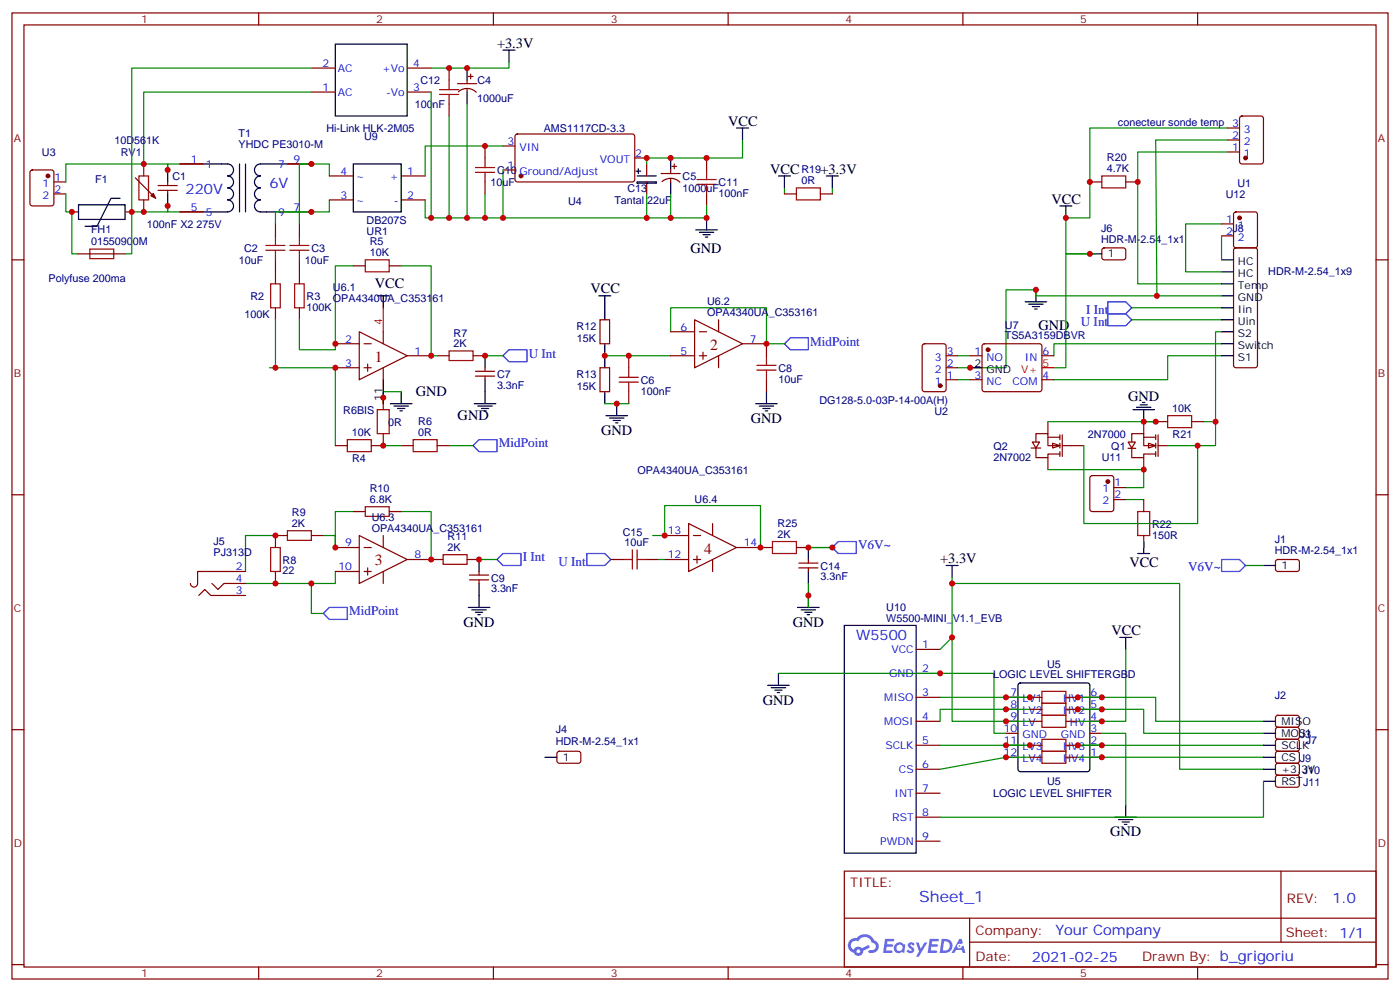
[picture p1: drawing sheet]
<svg xmlns="http://www.w3.org/2000/svg" width="412mm" height="292mm" viewBox="0 0 412 292" stroke-linecap="round" stroke-linejoin="round" font-family="sans-serif">
<g fill="none" stroke="#870000" stroke-width=".35">
<path d="M3.5 3.8h405.4v284.3h-405.4zM7.1 7.3h398.2v277.3h-398.2zM76.2 3.8v3.5M145.3 3.8v3.5M214.5 3.8v3.5M283.6 3.8v3.5M352.8 3.8v3.5M3.5 76.5h3.6M405.3 76.5h3.6M3.5 145.6h3.6M405.3 145.6h3.6M3.5 214.8h3.6"/>
<path d="M405.3 214.8h3.6M248.7 256.4h156.6v28.2h-156.6zM377.3 256.4v20.9M248.7 270.2h156.5M285.6 277.3h119.6M285.6 270.2v14.2M3.5 283.9h3.6M76.2 284.6v3.5M145.3 284.6v3.5M214.5 284.6v3.5M283.6 284.6v3.5M352.8 284.6v3.5"/>
<path d="M405.3 283.9h3.6"/>
</g>
<g fill="#5487ff">
<path d="M267.7 277.6a1.22 1.22 0 0 1 1.7 .2l-.4 .6a.47 .47 0 0 0-.3-.4 .47 .47 0 0 0-.5 .2l.1 .2a1.14 1.14 0 0 1 .8 1.8 1.14 1.14 0 0 1-1.9 0l-.2-.2 .5-.6 .7 .5a.29 .29 0 0 0 .3-.3 .29 .29 0 0 0-.2-.3 1.04 1.04 0 0 1-.6-1.7z"/>
<path d="M260.7 276.3h2.4l.3 .2-.2 .5-1.8 .1-.1 .8h1.5l.3 .4-.3 .4h-1.6l-.2 1.1h1.7l.2 .3-.2 .3-2.6 .1z"/>
<path d="M273.8 276.3h2.4l.3 .2-.1 .5-1.8 .1-.2 .8h1.6l.3 .4-.4 .4h-1.6l-.1 1.1h1.7l.2 .3-.2 .3-2.6 .1z"/>
<path d="M282.6 276.3h.7l.3 1.3-.6 .3a.69 .69 0 0 0-1 .3 .69 .69 0 0 0 .4 .9 .69 .69 0 0 0 .9-.6l.5-.2 .6 2.2h-.8l-.2-.9h-1.8l-.5 .9h-.8z"/>
<path d="M269.8 277.4h.8l.6 1.8 1.1-1.8h.9l-2.6 4.2h-.8l.9-1.5z"/>
<path d="M277.4 276.3l-.6 4.2h1.3a2.11 2.11 0 0 0 2.5-2.1 2.11 2.11 0 0 0-2.5-2.1zM278.1 277.1a1.39 1.39 0 0 1 1.7 1.4 1.39 1.39 0 0 1-1.8 1.3h-.3z"/>
<path d="M263.7 277.9a1.54 1.54 0 0 0-.1 2.2 1.54 1.54 0 0 0 2.2 .1l.6 .3 .3-2.3-.2-.3h-.4a1.49 1.49 0 0 0-2.4 0zM264 278.9a.94 .94 0 0 1 1.8 0 .94 .94 0 0 1-1.8 0z"/>
<path d="M250.4 276.7a2.18 2.18 0 0 0 1.1 3.7 1.44 1.44 0 0 0 1.6 .9 1.44 1.44 0 0 0 1.2-1.4l2-1.1-.5-.7-1.9 1a1.47 1.47 0 0 0-2.4 .4 1.39 1.39 0 0 1-.7-1.9 1.39 1.39 0 0 1 2-.5 2.12 2.12 0 0 1 2.2-1.3 2.12 2.12 0 0 1 1.9 1.7 1.14 1.14 0 0 1 1.1 1.4 1.14 1.14 0 0 1-1.7 .7 .43 .43 0 0 0-.5 .4 .43 .43 0 0 0 .4 .5 1.98 1.98 0 0 0 2.5-1.2 1.98 1.98 0 0 0-1.2-2.6 3.1 3.1 0 0 0-5.3-.6l-.9 .1zM252.3 280a.55 .55 0 0 1 1.1 0 .55 .55 0 0 1-1.1 0z"/>
<circle cx="282.6" cy="278.4" r=".26"/>
</g>
<g fill="none" stroke="#870000" stroke-width=".35">
<path d="M91.7 27.1h7.1M91.7 20h7.1M119.9 27.1h7.1M119.9 20h7.1M151.9 39.6l.5-.2 34.1 .1 .5 .6-.1 13-.6 .5-34.2-.1-.4-.7v-12.7zM361.6 37.7h3.5M365.4 34.4l.4-.3h5.7l.6 .5 .1 13-.5 .6-5.9 .1-.6-.5-.1-12.9zM9.1 50.2l.4-.2h5.7l.6 .5 .1 9.4-.5 .7h-5.9l-.6-.5-.1-9.4zM15.9 53.6h3.5M15.9 57.1h3.5M52.9 48.3h7.1M84.7 48.3h7"/>
<path d="M97 51.8h7.1M97 58.8h7.1M118.2 51.8h7M118.2 58.8h7M148.2 50h3.5M148.2 43h3.5M187 46.5h3.5M190.5 48.3v3.5M190.5 53.6v3.5M208.1 46.5v3.5M208.1 57.1v3.5M361.6 44.7h3.5"/>
<path d="M361.6 41.2h3.5M21.2 62.4h1.7M37 62.4h1.8M52.9 62.4h7.1M81.1 65.9v3.5M81.1 76.5v7M84.7 62.4h7M88.2 65.9v3.5M88.2 76.5v7M104.1 78.2h3.5M114.7 78.2h3.5M324.8 73.2l.5-.2h5.9l.4 .7-.1 2.4-.6 .4-5.9-.1-.4-.6v-2.1z"/>
<path d="M363.6 73.2l.5-.2h5.6l.5 .2 .2 .5v33.8l-.2 .5-.5 .2h-5.6l-.5-.2-.2-.5v-33.8zM81.1 90.6v3.5M88.2 90.6v3.5M176.7 94.1h2.9v7.1h-2.9zM128.8 104.7h3.5M139.3 104.7h3.6M140.1 110.7h5.6M140.1 109.3h5.6M142.9 108.2v1.1M142.9 110.7v1.1M176.7 108.2h2.9v7.1h-2.9zM185.2 104.7v3.5"/>
<path d="M185.2 115.3v3.5M225.8 101.2v3.5M225.8 111.8v3.5M285.8 104.7h3.5M285.8 111.8h3.5M289.5 101.4l.5-.2h16.2l.5 .2 .2 .5v12.7l-.2 .5-.5 .2h-16.2l-.5-.2-.2-.5v-12.7zM306.9 104.7h3.5M306.9 111.8h3.5M98.8 131.2h3.5M109.4 131.2h3.5M84.7 157.6h-3.6v3.5M91.7 157.6h3.5"/>
<path d="M104.1 150.6h3.5M114.7 150.6h3.5M58.6 175.3l1.7-1.8 1.8 1.8h10.2M62.4 171.7l1.8 1.8 1.8-1.8h6.3M72.3 168.2h-14.1v3.5a1.06 1.06 0 0 1-1.1 1.1 1.06 1.06 0 0 1-1-1.1M81.1 168.2v3.5M127 164.7h3.5M137.6 164.7h3.5M138.3 170.7h5.6M138.3 169.3h5.6M141.1 168.2v1.1M141.1 170.7v1"/>
<path d="M269.9 191.1h7M269.9 198.2h7M269.9 205.2h7M269.9 212.3h7M269.9 219.4h7M375.9 214.3l.5-.2h5.9l.5 .7-.1 2.4-.6 .4-6-.1-.4-.6v-2.1zM269.9 226.4h7M269.9 233.5h7M269.9 240.5h7M269.9 247.6h7"/>
</g>
<g fill="#870000" stroke="#870000" stroke-width=".35">
<circle cx="14.1" cy="51.8" r=".53"/>
<circle cx="153.5" cy="51.8" r=".53"/>
<circle cx="366.9" cy="46.5" r=".53"/>
<circle cx="291" cy="102.9" r=".53"/>
</g>
<g fill="none" stroke="#000" stroke-width=".35">
<path d="M98.8 13h21.1v21.1h-21.1zM148.2 14.7h3.5M149.9 14.7v3.6M217 37.7h3.5M218.7 37.7v3.5M35.4 58.4h-2.7l-4.1 8.2h-3.6M52.9 48.3h14.1a1.76 1.76 0 0 1 1.8 1.7 1.76 1.76 0 0 1-1.8 1.8 1.76 1.76 0 0 1 1.8 1.8 1.76 1.76 0 0 1-1.8 1.7 1.76 1.76 0 0 1 1.8 1.8 1.76 1.76 0 0 1-1.8 1.7 1.76 1.76 0 0 1 1.8 1.8 1.76 1.76 0 0 1-1.8 1.8h-14.1M70.6 48.3v14.1M72.3 48.3v14.1M90.8 48.3h-14.1a1.76 1.76 0 0 0-1.7 1.7 1.76 1.76 0 0 0 1.7 1.8 1.76 1.76 0 0 0-1.7 1.8 1.76 1.76 0 0 0 1.7 1.7 1.76 1.76 0 0 0-1.7 1.8 1.76 1.76 0 0 0 1.7 1.7 1.76 1.76 0 0 0-1.7 1.8 1.76 1.76 0 0 0 1.7 1.8h14.1M104.1 48.3h14.1v14.1h-14.1zM187.3 50.4h1.4"/>
<path d="M187.7 51.8h5.6M187.7 53.6h5.6v.3h-5.6zM188 49.7v1.4M23.1 60.3h13.7v4.3h-13.7zM205 67.7h6.3M206 68.4h4.3M207.1 69.1h2.1M207.8 69.8h.7M208.1 64.1v3.6M312.2 60.6h3.5M314 60.6v3.5M321 74.7h3.6"/>
<path d="M359.8 76.5h3.6M111.1 87.1h3.6M112.9 87.1v3.5M176.4 87.1h3.5M178.2 87.1v7M302 88.8h6.3M303 89.5h4.3M304.1 90.2h2.1M304.8 90.9h.7M305.2 85.3v3.5M359.8 87.1h3.6M359.8 80h3.6"/>
<path d="M359.8 83.5h3.6M359.8 90.6h3.6M359.8 94.1h3.6M359.8 97.6h3.6M115 118.8h6.4M116.1 119.5h4.2M118.2 115.3v3.5M139.7 118.8h6.3M140.8 119.5h4.2M142.9 104.7v3.5M142.9 111.8v7M178.2 101.2v7"/>
<path d="M178.2 115.3v3.5M181.7 118.8v3.5M222.6 118.8h6.4M223.7 119.5h4.2M225.8 115.3v3.5M285.8 108.2h3.5M359.8 101.2h3.6M359.8 104.7h3.6M117.1 120.2h2.1M117.8 120.9h.7M141.8 120.2h2.1M142.5 120.9h.7"/>
<path d="M178.5 122.3h6.4M179.6 123h4.2M180.6 123.8h2.1M181.3 124.5h.7M224.7 120.2h2.1M225.4 120.9h.7M137.9 178.8h6.4M139 179.5h4.2M141.1 164.7v3.5M141.1 171.7v7.1M278.7 166.4h3.5M280.5 166.4v3.6"/>
<path d="M140.1 180.2h2.1M140.8 180.9h.7M229.3 198.2v3.5M248.7 184.1h21.2v67h-21.2zM226.1 201.7h6.4M227.2 202.4h4.2M228.2 203.1h2.2M229 203.8h.7M372.2 215.8h3.5"/>
</g>
<g fill="none" stroke="#a10000" stroke-width=".35">
<path d="M205.3 54.3h5.7M205.3 52.8h5.7M208.1 50v2.8M208.1 54.3v2.8M78.3 73.7h5.7M78.3 72.2h5.7M81.1 69.4v2.8M81.1 73.7v2.8M85.4 73.7h5.6M85.4 72.2h5.6M88.2 69.4v2.8M88.2 73.7v2.8"/>
<path d="M107.6 76.5h7.1v3.5h-7.1zM79.7 83.5h2.8v7.1h-2.8zM86.8 83.5h2.8v7.1h-2.8zM132.3 103.3h7v2.8h-7zM182.4 112.5h5.6M182.4 111.1h5.6M185.2 108.2v2.9M185.2 112.5v2.8M223 108.9h5.6M223 107.5h5.6M225.8 104.7v2.8M225.8 108.9v2.9"/>
<path d="M102.3 129.4h7.1v3.5h-7.1zM84.7 156.2h7v2.8h-7zM107.6 149.2h7.1v2.8h-7.1zM79.7 161.1h2.8v7.1h-2.8zM130.5 163.3h7.1v2.8h-7.1z"/>
</g>
<g fill="none" stroke="#008700" stroke-width=".35">
<path d="M149.9 18.3v1.7h-22.9M91.7 27.1h-49.4v21.2h-22.9v5.3M361.6 37.7h-40.6v26.4h-7v10.6h7M19.4 57.1v5.3h1.8v12.3h1.7M97 51.8v-3.5h-8.8v17.6M97 58.8v3.6h-15.9v3.5M125.2 58.8v5.3h82.9v-3.5M142.9 57.1v7M148.2 43h-23v8.8M148.2 50v14.1M190.5 57.1v7M197.6 57.1v7"/>
<path d="M218.7 41.2v5.3h-28.2v1.8M361.6 41.2h-21.2l.4 45.9M361.6 44.7h-26.5v38.8h24.7M104.1 78.2h-5.3v24.7h-10.6v-8.8M118.2 78.2h8.8v26.5h1.8M322.8 74.7h-8.8v33.5h-3.6M359.8 65.9h-10.6v14.1h10.6M359.8 69.4v7.1M81.1 94.1v14.1h17.7v23M197.6 97.6v-7h28.2v10.6h5.3M305.2 85.3h-8.9v22.9h-14.1M333.4 94.1h26.4"/>
<path d="M333.4 90.6h26.4M118.2 115.3h-5.3v3.5M142.9 104.7h5.3M178.2 104.7h19.4M178.2 118.8h7M282.2 104.7h3.6M282.2 111.8h3.6M359.8 101.2h-49.4v3.5M359.8 104.7h-15.8v7.1h-33.6M81.1 157.6h-8.8v10.6M104.1 150.6h-5.3v10.5v-3.5h-3.6M118.2 150.6h8.8v14.1"/>
<path d="M91.7 171.7v8.9h3.5M98.8 168.2v3.5h-26.5M141.1 164.7h5.3M229.3 198.2h63.5v17.6h3.5"/>
</g>
<path d="M326.3 88.8h5.3l1.8 1.8-1.8 1.8h-5.3zM326.3 92.4h5.3l1.8 1.7-1.8 1.8h-5.3zM148.2 104.7l1.7-1.8h5.3v3.6h-5.3zM231.1 101.2l1.7-1.8h5.3v3.5h-5.3zM139.3 131.2l1.8-1.8h5.3v3.5h-5.3zM146.4 164.7l1.8-1.8h5.3v3.5h-5.3zM95.2 180.6l1.8-1.8h5.3v3.5h-5.3z" fill="none" stroke="#00f" stroke-width=".35"/>
<path d="M306.9 108.2h3.5" fill="none" stroke="#f00" stroke-width=".35"/>
<path d="M338.3 130.5l2.1 .7-2.1 .7z" fill="#fff" stroke="#870000" stroke-width=".35"/>
<g fill="none" stroke="#870000" stroke-width=".35">
<path d="M132.3 20v3.6M132.3 30.6v3.5M134.8 24.6h5.6M135 27a3.8 3.8 0 0 1 5.3 .2M137.6 23.6v1M137.6 26v1.1M137.9 22.5h1.4M138.6 21.8v1.4M194.7 51.1h5.7M195 53.5a3.8 3.8 0 0 1 5.3 .1M197.6 50v1.1M197.6 52.5v1.1"/>
<path d="M197.9 49h1.4M198.6 48.3v1.4M231.1 57.1h3.5M241.7 57.1h3.5M321 53.6h3.6M331.6 53.6h3.5M22.9 74.7h14.1M359.8 65.9h3.6M359.8 69.4h3.6M363.6 62.6l.5-.2h5.6l.7 .4v9.4l-.4 .7-5.9 .1-.7-.5v-9.4zM112.9 117.1v3.5M271.9 101.4l.4-.2h5.7l.6 .4 .1 13-.5 .6-5.9 .1-.6-.5-.1-12.9z"/>
<path d="M278.7 111.8h3.5M278.7 108.2h3.5M278.7 104.7h3.5M112.9 127.6v3.6M118.2 131.2h3.5M128.8 131.2h3.5M332.3 132h2.2M332.3 130.1h2.1l-1 1.8zM333.4 131.9v2.8h3.5v-1.1h3.5M333.4 130.1v-2.5h3.5v3.6h3.5M336.9 128.7h3.5M336.9 124.1v3.5"/>
<path d="M336.9 134.7v3.5M340.4 128v1.4M340.4 130.5v1.4M340.4 132.9v1.4M341.1 128v6.3M341.1 131.2h2.9M321.3 140.2l.4-.2h5.7l.6 .4 .1 9.5-.5 .6-5.9 .1-.6-.5-.1-9.4zM328.1 143.5h3.5M328.1 147h3.5M336.9 147v3.6M336.9 157.6v3.5M296.3 205.2h3.6"/>
<path d="M296.3 208.8h3.6M296.3 212.3h3.6M296.3 215.8h3.6M296.3 219.4h3.6M303.4 205.2h3.5M303.4 208.8h3.5M303.4 212.3h3.5M303.4 219.4h3.5M314 205.2h3.5M314 208.8h3.5M314 212.3h3.5M314 219.4h3.5"/>
<path d="M321 205.2h3.6M321 208.8h3.6M321 212.3h3.6M321 215.8h3.6M321 219.4h3.6M375.9 210.7l.5-.2 5.9 .1 .5 .6-.1 2.4-.6 .5-6-.1-.4-.6v-2.2zM375.9 217.8l.5-.2h5.9l.5 .7-.1 2.4-.6 .4h-6l-.4-.7v-2.1zM296.3 222.9h3.6M303.4 222.9h3.5M314 222.9h3.5M321 222.9h3.6M375.9 221.3l.5-.2 5.9 .1 .5 .6-.1 2.4-.6 .4h-6l-.4-.7v-2.1z"/>
<path d="M375.9 224.9l.5-.3 5.9 .1 .5 .7-.1 2.3-.6 .5-6-.1-.4-.6v-2.1zM375.9 228.4l.5-.2h5.9l.5 .7-.1 2.4-.6 .4-6-.1-.4-.6v-2.1z"/>
</g>
<g fill="none" stroke="#000" stroke-width=".35">
<path d="M137.6 20v3.6M137.6 27.1v3.5M197.6 46.5v3.5M197.6 53.6v3.5M229.3 51.8h3.5M231.1 51.8v3.5M243.4 51.8h3.5M245.2 51.8v3.5M334.8 119.9h4.2M335.8 119.2h2.2M336.5 118.5h.8M333.7 120.6h6.4"/>
<path d="M336.9 120.6v3.5M336.9 159.4v3.5M335.1 162.9h3.6M329.8 187.6h3.6M331.6 187.6v3.5M300.1 201.2l.5-.2h19.7l.5 .2 .2 .5v24.7l-.2 .5-.5 .2h-19.7l-.5-.2-.2-.5v-24.7zM372.2 212.3h3.5M372.2 219.4h3.5M331.6 237v3.5M372.2 222.9h3.5M372.2 226.4h3.5M372.2 229.9h3.5"/>
<path d="M328.4 240.5h6.4M329.5 241.2h4.2M330.6 241.9h2.1M331.3 242.6h.7"/>
</g>
<g fill="none" stroke="#008700" stroke-width=".35">
<path d="M137.6 30.6v33.5M231.1 55.3v1.8M245.2 55.3v1.8M42.3 62.4h-3.5v12.3h-1.8M305.2 85.3v1.8h54.6M359.8 97.6h-1.7v33.6h-14.1M112.9 131.2h5.3M132.3 131.2h7M308.7 138.2h28.2v5.3h-5.3M336.9 124.1h3.5M354.5 124.1h3.6M331.6 147h5.3"/>
<path d="M280.5 170v42.3h22.9M280.5 171.7h67v54.7h24.7M280.5 187.6l-3.6 3.5M331.6 191.1v21.2h-14.1M276.9 219.4h26.5M276.9 205.2h26.5M303.4 208.8h-26.5v3.5M317.5 219.4h54.7M324.6 208.8h-7.1h19.4v7h35.3M324.6 205.2h-7.1h22.9v7.1h31.8M324.6 215.8h7v21.2M303.4 222.9h-7.1l-19.4 3.5"/>
<path d="M317.5 222.9h54.7M372.2 229.9v10.6h-95.3"/>
</g>
<g fill="none" stroke="#a10000" stroke-width=".35">
<path d="M129.5 27.8h5.6M129.5 26.4h5.6M132.3 23.6v2.8M132.3 27.8v2.8M234.6 55.3h7.1v3.5h-7.1zM324.6 51.8h7v3.5h-7zM26.5 73.3h7v2.8h-7zM111.1 120.6h3.6v7h-3.6zM121.7 129.4h7.1v3.5h-7.1zM335.1 150.6h3.6v7h-3.6zM306.9 203.5h7.1v3.5h-7.1zM306.9 207h7.1v3.5h-7.1z"/>
<path d="M306.9 210.5h7.1v3.6h-7.1zM306.9 217.6h7.1v3.5h-7.1zM306.9 221.1h7.1v3.5h-7.1z"/>
</g>
<g fill="#870000" stroke="#870000" stroke-width=".35">
<circle cx="326.3" cy="141.7" r=".53"/>
<circle cx="365.1" cy="64.1" r=".53"/>
<circle cx="276.9" cy="113.5" r=".53"/>
</g>
<g fill="#fff" stroke="#870000" stroke-width=".35">
<path d="M310.1 130.5l2.1 .7-2.1 .7z"/>
<path d="M304.1 130.1h2.1l-1 1.8z"/>
</g>
<g fill="none" stroke="#870000" stroke-width=".35">
<path d="M39.9 52.4l5.3 5.2M42.3 48.3v3.5M42.3 58.8v3.6M46.6 56h5.6M46.6 54.6h5.6M49.4 53.6v1M49.4 56v1.1M142.9 43v3.5M142.9 53.6v3.5M105.8 97.6l14.1 7.1-14.1 7.1zM112.9 97.6v3.6M197.6 97.6h7"/>
<path d="M204.6 94.1l14.1 7.1-14.1 7zM206 97.6h2.1M211.7 94.1v3.5M98.8 108.2h7M98.8 101.2h7M107.2 108.2h2.2M107.2 101.2h2.2M108.3 107.2v2.1M112.9 108.2v3.6M119.9 104.7h7.1M197.6 104.7h7M206 104.7h2.1"/>
<path d="M207.1 103.6v2.2M211.7 104.7v3.5M218.7 101.2h7.1M303.7 131.9h2.9M305.2 131.9v2.8h3.5v-1.1h3.5M305.2 130.1v-2.5h3.5v3.6h3.5M308.7 128.7h3.5M308.7 124.1v3.5M308.7 134.7v3.5M312.2 128v1.4M312.2 130.5v1.4M312.2 132.9v1.4"/>
<path d="M312.9 128v6.3M312.9 131.2h6.4M340.4 124.1h3.6M351 124.1h3.5M105.8 157.6l14.1 7.1-14.1 7zM112.9 157.6v3.5M195.8 157.6h7M202.8 154.1l14.2 7-14.2 7.1zM204.3 157.6h2.1M209.9 154.1v3.5M98.8 161.1h7M98.8 168.2h7"/>
<path d="M107.2 161.1h2.2M107.2 168.2h2.2M108.3 167.1v2.2M112.9 168.2v3.5M119.9 164.7h7.1M179.9 164.7h3.5M190.5 164.7h3.5M195.8 164.7h7M204.3 164.7h2.1M205.3 163.6v2.1M209.9 164.7v3.5M217 161.1h10.5"/>
<path d="M234.6 161.1h3.5M235.3 167.1h5.6M235.3 165.7h5.6M238.1 164.7v1M238.1 167.1v1.1M375.9 164.9l.5-.2h5.9l.5 .7-.1 2.4-.6 .4-6-.1-.4-.6v-2.1zM164.3 221.3l.4-.2 6 .1 .4 .6-.1 2.4-.6 .4h-5.9l-.5-.7v-2.1z"/>
</g>
<g fill="none" stroke="#008700" stroke-width=".35">
<path d="M91.7 20h-52.9v42.4M127 27.1v37M132.3 34.1v30M42.3 48.3h7.1v1.7v-1.7h3.5M42.3 62.4h7.1v-1.8v1.8h3.5M79.4 108.2h1.7M308.7 124.1h28.2M319.3 131.2v22.9h33.5v-22.9M192.3 157.6h3.5v-8.8h28.2v12.3M336.9 159.4v1.7M194 164.7h1.8M238.1 161.1h7.1"/>
<path d="M238.1 171.7v7.1M366.9 166.4h5.3"/>
</g>
<path d="M40.9 51.8h2.8v7h-2.8zM140.1 50.7h5.6M140.1 49.3h5.6M142.9 46.5v2.8M142.9 50.7v2.9M344 122.3h7v3.6h-7zM227.5 159.4h7.1v3.5h-7.1zM183.4 164.7h2.9M186.3 161.9v5.6M187.7 161.9v5.6M187.7 164.7h2.8" fill="none" stroke="#a10000" stroke-width=".35"/>
<path d="M45.2 56.9l.7 1.4-1.5-.7z" fill="#870000" stroke="#870000" stroke-width=".35"/>
<path d="M49.4 50v3.6M49.4 57.1v3.5M112.9 111.8v7M234.9 178.8h6.4M236 179.5h4.2M238.1 161.1v3.6M238.1 168.2v3.5M238.1 175.3v3.5M372.2 166.4h3.5M237.1 180.2h2.1M237.8 180.9h.7M160.5 222.9h3.5" fill="none" stroke="#000" stroke-width=".35"/>
<path d="M172.9 162.9h5.3l1.7 1.8-1.7 1.7h-5.3zM245.2 161.1l1.7-1.7h5.3v3.5h-5.3zM359.8 164.7h5.3l1.8 1.7-1.8 1.8h-5.3z" fill="none" stroke="#00f" stroke-width=".35"/>
<path d="M112.9 90.6v7" fill="none" stroke="#f00" stroke-width=".35"/>
<g fill="#c00">
<circle cx="178.2" cy="104.7" r=".88"/>
<circle cx="185.2" cy="104.7" r=".88"/>
<circle cx="225.8" cy="101.2" r=".88"/>
<circle cx="181.7" cy="118.8" r=".88"/>
<circle cx="81.1" cy="157.6" r=".88"/>
<circle cx="81.1" cy="171.7" r=".88"/>
<circle cx="91.7" cy="171.7" r=".88"/>
<circle cx="141.1" cy="164.7" r=".88"/>
<circle cx="321" cy="74.7" r=".88"/>
<circle cx="314" cy="64.1" r=".88"/>
<circle cx="142.9" cy="64.1" r=".88"/>
<circle cx="142.9" cy="104.7" r=".88"/>
<circle cx="340.8" cy="87.1" r=".88"/>
<circle cx="358.1" cy="124.1" r=".88"/>
<circle cx="336.9" cy="124.1" r=".88"/>
<circle cx="280.5" cy="187.6" r=".88"/>
<circle cx="276.9" cy="198.2" r=".88"/>
<circle cx="280.5" cy="171.7" r=".88"/>
<circle cx="317.5" cy="208.8" r=".88"/>
<circle cx="303.4" cy="205.2" r=".88"/>
<circle cx="317.5" cy="205.2" r=".88"/>
<circle cx="303.4" cy="219.4" r=".88"/>
<circle cx="317.5" cy="219.4" r=".88"/>
<circle cx="324.6" cy="205.2" r=".88"/>
<circle cx="324.6" cy="208.8" r=".88"/>
<circle cx="324.6" cy="219.4" r=".88"/>
<circle cx="296.3" cy="222.9" r=".88"/>
<circle cx="296.3" cy="219.4" r=".88"/>
<circle cx="296.3" cy="212.3" r=".88"/>
<circle cx="296.3" cy="208.8" r=".88"/>
<circle cx="296.3" cy="205.2" r=".88"/>
<circle cx="324.6" cy="212.3" r=".88"/>
<circle cx="324.6" cy="222.9" r=".88"/>
<circle cx="112.9" cy="117.1" r=".88"/>
<circle cx="335.1" cy="53.6" r=".88"/>
<circle cx="321" cy="53.6" r=".88"/>
<circle cx="336.9" cy="138.2" r=".88"/>
<circle cx="352.8" cy="131.2" r=".88"/>
<circle cx="21.2" cy="62.4" r=".88"/>
<circle cx="42.3" cy="48.3" r=".88"/>
<circle cx="42.3" cy="62.4" r=".88"/>
<circle cx="38.8" cy="62.4" r=".88"/>
<circle cx="49.4" cy="60.6" r=".88"/>
<circle cx="49.4" cy="50" r=".88"/>
<circle cx="91.7" cy="48.3" r=".88"/>
<circle cx="91.7" cy="62.4" r=".88"/>
<circle cx="132.3" cy="20" r=".88"/>
<circle cx="137.6" cy="20" r=".88"/>
<circle cx="112.9" cy="131.2" r=".88"/>
<circle cx="340.4" cy="124.1" r=".88"/>
<circle cx="208.1" cy="64.1" r=".88"/>
<circle cx="127" cy="64.1" r=".88"/>
<circle cx="132.3" cy="64.1" r=".88"/>
<circle cx="137.6" cy="64.1" r=".88"/>
<circle cx="148.2" cy="64.1" r=".88"/>
<circle cx="190.5" cy="64.1" r=".88"/>
<circle cx="197.6" cy="64.1" r=".88"/>
<circle cx="190.5" cy="46.5" r=".88"/>
<circle cx="142.9" cy="43" r=".88"/>
<circle cx="197.6" cy="46.5" r=".88"/>
<circle cx="208.1" cy="46.5" r=".88"/>
<circle cx="238.1" cy="161.1" r=".88"/>
<circle cx="245.2" cy="161.1" r=".88"/>
<circle cx="81.1" cy="108.2" r=".88"/>
<circle cx="127" cy="104.7" r=".88"/>
<circle cx="98.8" cy="108.2" r=".88"/>
<circle cx="98.8" cy="101.2" r=".88"/>
<circle cx="127" cy="164.7" r=".88"/>
<circle cx="98.8" cy="161.1" r=".88"/>
<circle cx="224" cy="161.1" r=".88"/>
<circle cx="305.2" cy="85.3" r=".88"/>
<circle cx="285.8" cy="108.2" r=".88"/>
<circle cx="195.8" cy="157.6" r=".88"/>
<circle cx="238.1" cy="175.3" r=".88"/>
</g>
<g font-size="4.6" fill="#800">
<text x="110.4" y="106.5">1</text>
<text x="209.2" y="102.9">2</text>
<text x="110.4" y="166.4">3</text>
<text x="207.4" y="162.9">4</text>
</g>
<text font-size="4.6" fill="#00f" x="270.8" y="265.4">Sheet_1</text>
<g font-size="4.2">
<text x="146.4" y="14">+3.3V</text>
<text x="214.5" y="37">VCC</text>
<text x="226.8" y="51.1">VCC</text>
<text x="241.7" y="51.1">+3.3V</text>
<text x="309.7" y="59.9">VCC</text>
<text x="203.4" y="74.5">GND</text>
<text x="110.4" y="84.9">VCC</text>
<text x="173.9" y="86.4">VCC</text>
<text x="305.9" y="97.3">GND</text>
<text x="122.5" y="116.7">GND</text>
<text x="332.3" y="118.1">GND</text>
<text x="134.8" y="123.7">GND</text>
<text x="221.2" y="124.5">GND</text>
<text x="177.1" y="128">GND</text>
<text x="276.9" y="165.7">+3.3V</text>
<text x="332.7" y="166.8">VCC</text>
<text x="136.5" y="184.4">GND</text>
<text x="233.5" y="184.4">GND</text>
<text x="327.4" y="186.9">VCC</text>
<text x="224.7" y="207.4">GND</text>
<text x="327" y="246.2">GND</text>
</g>
<g font-size="4.2" fill="#00f">
<text x="54.7" y="57.1">220V</text>
<text x="79.4" y="55.3">6V</text>
<text x="252.2" y="188.4">W5500</text>
<text x="392.5" y="265.7">1.0</text>
<text x="310.9" y="275.2">Your Company</text>
<text x="304" y="283">2021-02-25</text>
</g>
<g font-size="3.9" fill="#00f">
<text x="318.4" y="95.9">U Int</text>
<text x="320" y="92.4">I Int</text>
<text x="238.7" y="101.7">MidPoint</text>
<text x="155.8" y="105.2">U Int</text>
<text x="146.9" y="131.7">MidPoint</text>
<text x="252.8" y="161.6">V6V~</text>
<text x="154" y="165.2">I Int</text>
<text x="164.5" y="166.6">U Int</text>
<text x="350" y="168.2">V6V~</text>
<text x="102.8" y="181.1">MidPoint</text>
</g>
<g font-size="3.9" fill="#800">
<text x="250.5" y="261">TITLE:</text>
<text x="379.1" y="265.7">REV:</text>
<text x="287.4" y="275.2">Company:</text>
<text x="378.7" y="275.8">Sheet: 1/1</text>
<text x="287.4" y="282.9">Date:</text>
<text x="336.4" y="282.9">Drawn By: b_grigoriu</text>
</g>
<g font-size="3.2" fill="#800">
<text x="41.6" y="6.8">1</text>
<text x="110.8" y="6.8">2</text>
<text x="179.9" y="6.8">3</text>
<text x="249.1" y="6.8">4</text>
<text x="318.2" y="6.8">5</text>
<text x="4.1" y="41.9">A</text>
<text x="405.9" y="41.9">A</text>
<text x="4.1" y="111.1">B</text>
<text x="405.9" y="111.1">B</text>
<text x="4.1" y="180.2">C</text>
<text x="405.9" y="180.2">C</text>
<text x="4.1" y="249.3">D</text>
<text x="405.9" y="249.3">D</text>
<text x="41.6" y="287.6">1</text>
<text x="110.8" y="287.6">2</text>
<text x="179.9" y="287.6">3</text>
<text x="249.1" y="287.6">4</text>
<text x="318.2" y="287.6">5</text>
</g>
<g font-size="3.2" fill="#00f">
<text x="95" y="19.7">2</text>
<text x="99.5" y="21.1">AC</text>
<text x="112.6" y="21.1">+Vo</text>
<text x="121.7" y="19.7">4</text>
<text x="95" y="26.7">1</text>
<text x="99.5" y="28.2">AC</text>
<text x="113.7" y="28.2">-Vo</text>
<text x="121.7" y="26.7">3</text>
<text x="362.9" y="40.9">2</text>
<text x="366.4" y="39.1">3</text>
<text x="56.2" y="47.9">1</text>
<text x="86.4" y="47.9">9</text>
<text x="149.5" y="42.6">3</text>
<text x="153" y="44.4">VIN</text>
<text x="176.7" y="47.9">VOUT</text>
<text x="187.1" y="46.1">2</text>
<text x="362.9" y="44.4">1</text>
<text x="366.4" y="46.1">1</text>
<text x="366.4" y="42.6">2</text>
<text x="16.1" y="53.2">1</text>
<text x="60.7" y="49.3">1</text>
<text x="81.9" y="49.3">7</text>
<text x="100.3" y="51.4">4</text>
<text x="104.8" y="52.8">~</text>
<text x="114.9" y="52.8">+</text>
<text x="119.9" y="51.4">1</text>
<text x="149.5" y="49.7">1</text>
<text x="153" y="51.4">Ground/Adjust</text>
<text x="12.6" y="55">1</text>
<text x="12.6" y="58.5">2</text>
<text x="16.1" y="56.7">2</text>
<text x="100.3" y="58.5">3</text>
<text x="104.8" y="59.9">~</text>
<text x="116" y="59.9">-</text>
<text x="119.9" y="58.5">2</text>
<text x="56.2" y="62">5</text>
<text x="60.7" y="63.4">5</text>
<text x="81.9" y="63.4">9</text>
<text x="86.4" y="62">7</text>
<text x="361.2" y="65.5">1</text>
<text x="361.2" y="69.1">2J8</text>
<text x="364.7" y="67.3">1</text>
<text x="364.7" y="70.8">2</text>
<text x="101.7" y="100.8">2</text>
<text x="200.5" y="97.3">6</text>
<text x="220.8" y="100.8">7</text>
<text x="101.7" y="107.9">3</text>
<text x="122.1" y="104.4">1</text>
<text x="200.5" y="104.4">5</text>
<text x="275.4" y="106.1">3</text>
<text x="278.9" y="107.9">2</text>
<text x="278.9" y="104.4">3</text>
<text x="287.1" y="104.4">1</text>
<text x="290.6" y="106.1">NO</text>
<text x="301.9" y="106.1">IN</text>
<text x="307.1" y="104.4">6</text>
<text x="275.4" y="113.2">1</text>
<text x="275.4" y="109.6">2</text>
<text x="278.9" y="111.4">1</text>
<text x="287.1" y="111.4">3</text>
<text x="290.6" y="113.2">NC</text>
<text x="298.2" y="113.2">COM</text>
<text x="307.1" y="111.4">4</text>
<text x="328.3" y="143.2">1</text>
<text x="324.8" y="144.9">1</text>
<text x="324.8" y="148.4">2</text>
<text x="328.3" y="146.7">2</text>
<text x="101.7" y="160.8">9</text>
<text x="196.7" y="157.3">13</text>
<text x="219.1" y="160.8">14</text>
<text x="69.5" y="167.9">2</text>
<text x="99.7" y="167.9">10</text>
<text x="122.1" y="164.3">8</text>
<text x="196.7" y="164.3">12</text>
<text x="69.5" y="171.4">4</text>
<text x="69.5" y="174.9">3</text>
<text x="271.6" y="190.8">1</text>
<text x="262.6" y="192.2">VCC</text>
<text x="271.6" y="197.8">2</text>
<text x="261.9" y="199.2">GND</text>
<text x="260.5" y="206.3">MISO</text>
<text x="271.6" y="204.9">3</text>
<text x="297.7" y="204.9">7</text>
<text x="297.7" y="208.4">8</text>
<text x="301.2" y="206.7">LV1</text>
<text x="313.2" y="206.7">HV1</text>
<text x="321.2" y="208.4">5</text>
<text x="321.2" y="204.9">6</text>
<text x="260.5" y="213.4">MOSI</text>
<text x="271.6" y="211.9">4</text>
<text x="295.7" y="215.5">10</text>
<text x="297.7" y="211.9">9</text>
<text x="301.2" y="210.2">LV2</text>
<text x="301.2" y="213.7">LV</text>
<text x="313.2" y="210.2">HV2</text>
<text x="315.2" y="213.7">HV</text>
<text x="321.2" y="215.5">3</text>
<text x="321.2" y="211.9">4</text>
<text x="260.8" y="220.4">SCLK</text>
<text x="271.6" y="219">5</text>
<text x="295.7" y="219">11</text>
<text x="301.2" y="217.2">GND</text>
<text x="301.2" y="220.8">LV3</text>
<text x="312.4" y="217.2">GND</text>
<text x="313.2" y="220.8">HV3</text>
<text x="321.2" y="219">2</text>
<text x="264.8" y="227.5">CS</text>
<text x="271.6" y="226.1">6</text>
<text x="295.7" y="222.5">12</text>
<text x="301.2" y="224.3">LV4</text>
<text x="313.2" y="224.3">HV4</text>
<text x="321.2" y="222.5">1</text>
<text x="271.6" y="233.1">7</text>
<text x="263.5" y="234.5">INT</text>
<text x="262.8" y="241.6">RST</text>
<text x="271.6" y="240.2">8</text>
<text x="259.3" y="248.6">PWDN</text>
<text x="271.6" y="247.2">9</text>
</g>
<g font-size="3.2" fill="#000080">
<text x="123.8" y="24.8">C12</text>
<text x="140.7" y="24.8">C4</text>
<text x="122.2" y="31.9">100nF</text>
<text x="140.6" y="30.1">1000uF</text>
<text x="70.3" y="40.3">T1</text>
<text x="96.1" y="38.7">Hi-Link HLK-2M05</text>
<text x="107.2" y="41.2">U9</text>
<text x="160.2" y="38.9">AMS1117CD-3.3</text>
<text x="329.3" y="37">conecteur sonde temp 3</text>
<text x="12.3" y="45.8">U3</text>
<text x="33.7" y="42.4">10D561K</text>
<text x="35.6" y="45.9">RV1</text>
<text x="70.3" y="43.5">YHDC PE3010-M</text>
<text x="326.1" y="47.5">R20</text>
<text x="28" y="53.8">F1</text>
<text x="50.8" y="53">C1</text>
<text x="146.4" y="51.3">C10</text>
<text x="201.1" y="52.8">C5</text>
<text x="236.1" y="51">R19</text>
<text x="326.1" y="50.7">4.7K</text>
<text x="144.4" y="54.7">10uF</text>
<text x="181" y="59.9">Tantal 22uF</text>
<text x="184.9" y="56.4">C13</text>
<text x="201.1" y="56.4">1000uF</text>
<text x="211.7" y="58">100nF</text>
<text x="211.7" y="54.8">C11</text>
<text x="236.1" y="54.3">0R</text>
<text x="361.1" y="58.1">U12</text>
<text x="364.5" y="55.1">U1</text>
<text x="108" y="65.9">DB207S</text>
<text x="167.3" y="60.4">U4</text>
<text x="26.8" y="68.7">FH1</text>
<text x="43.2" y="67.1">100nF X2 275V</text>
<text x="108" y="69.1">UR1</text>
<text x="324.3" y="71.4">HDR-M-2.54_1x1</text>
<text x="324.3" y="68.2">J6</text>
<text x="26.8" y="72.2">01550900M</text>
<text x="70.4" y="77.7">10uF</text>
<text x="71.9" y="74.2">C2</text>
<text x="89.8" y="77.7">10uF</text>
<text x="91.7" y="74.2">C3</text>
<text x="108.9" y="75.4">10K</text>
<text x="108.9" y="72.2">R5</text>
<text x="14.3" y="83">Polyfuse 200ma</text>
<text x="373.6" y="81.1">HDR-M-2.54_1x9</text>
<text x="73.8" y="88.2">R2</text>
<text x="90.3" y="88.3">R3</text>
<text x="98.1" y="88.8">OPA4340UA_C353161</text>
<text x="98.1" y="85.6">U6.1</text>
<text x="208.3" y="89.7">U6.2</text>
<text x="72" y="93.5">100K</text>
<text x="90.3" y="91.5">100K</text>
<text x="208.3" y="93">OPA4340UA_C353161</text>
<text x="133.6" y="99.1">R7</text>
<text x="169.9" y="97.1">R12</text>
<text x="169.9" y="100.6">15K</text>
<text x="296" y="99.9">TS5A3159DBVR</text>
<text x="296" y="96.8">U7</text>
<text x="133.6" y="102.2">2K</text>
<text x="146.4" y="111.2">C7</text>
<text x="169.9" y="111.2">R13</text>
<text x="188.7" y="113">C6</text>
<text x="229.3" y="112.6">10uF</text>
<text x="229.3" y="109.5">C8</text>
<text x="146.4" y="114.4">3.3nF</text>
<text x="169.9" y="114.7">15K</text>
<text x="188.7" y="116.2">100nF</text>
<text x="241.4" y="118.9">DG128-5.0-03P-14-00A(H)</text>
<text x="101.1" y="121.8">R6BIS</text>
<text x="114.3" y="125.3">0R</text>
<text x="123.2" y="125.1">R6</text>
<text x="275.2" y="122.1">U2</text>
<text x="345.3" y="121.3">10K</text>
<text x="103.6" y="128.3">10K</text>
<text x="123.2" y="128.3">0R</text>
<text x="320.5" y="129">2N7000</text>
<text x="345.4" y="128.8">R21</text>
<text x="103.7" y="135.9">R4</text>
<text x="292.7" y="135.6">2N7002</text>
<text x="292.7" y="132.4">Q2</text>
<text x="324.6" y="135.7">U11</text>
<text x="327.3" y="132.6">Q1</text>
<text x="187.8" y="139.4">OPA4340UA_C353161</text>
<text x="108.9" y="148.1">6.8K</text>
<text x="108.9" y="144.9">R10</text>
<text x="204.6" y="148.1">U6.4</text>
<text x="86" y="155.2">2K</text>
<text x="86" y="152">R9</text>
<text x="109.5" y="153.2">U6.3</text>
<text x="229.1" y="155.1">R25</text>
<text x="339.4" y="155.3">R22</text>
<text x="62.9" y="160.3">J5</text>
<text x="109.5" y="156.5">OPA4340UA_C353161</text>
<text x="131.9" y="159">R11</text>
<text x="183.4" y="157.6">C15</text>
<text x="184" y="160.8">10uF</text>
<text x="229.1" y="158.3">2K</text>
<text x="339.4" y="158.5">150R</text>
<text x="375.5" y="159.9">J1</text>
<text x="62.9" y="163.5">PJ313D</text>
<text x="83.3" y="165.9">R8</text>
<text x="131.9" y="162.2">2K</text>
<text x="241.7" y="167.7">C14</text>
<text x="375.5" y="163.2">HDR-M-2.54_1x1</text>
<text x="83.3" y="169.1">22</text>
<text x="144.6" y="171.2">C9</text>
<text x="241.7" y="170.9">3.3nF</text>
<text x="144.6" y="174.4">3.3nF</text>
<text x="261.1" y="179.8">U10</text>
<text x="261.1" y="183">W5500-MINI_V1.1_EVB</text>
<text x="308.4" y="196.7">U5</text>
<text x="292.6" y="199.4">LOGIC LEVEL SHIFTERGBD</text>
<text x="375.5" y="205.8">J2</text>
<text x="163.7" y="215.8">J4</text>
<text x="163.7" y="219.4">HDR-M-2.54_1x1</text>
<text x="382.9" y="217.1">J3</text>
<text x="384.7" y="218.9">J7</text>
<text x="383.8" y="227.7">J10</text>
<text x="308.5" y="231.1">U5</text>
<text x="292.5" y="234.7">LOGIC LEVEL SHIFTER</text>
</g>
<g font-size="3.2">
<text x="326.3" y="75.8">1</text>
<text x="364.7" y="77.9">HC</text>
<text x="364.7" y="81.4">HC</text>
<text x="364.7" y="84.9">Temp</text>
<text x="364.7" y="88.5">GND</text>
<text x="364.7" y="92">Iin</text>
<text x="364.7" y="95.5">Uin</text>
<text x="364.7" y="99.1">S2</text>
<text x="287.1" y="107.9">2</text>
<text x="364.7" y="102.6">Switch</text>
<text x="364.7" y="106.1">S1</text>
<text x="290.6" y="109.6">GND</text>
<text x="112.5" y="117.9" transform="rotate(-90 112.5 117.9)">11</text>
<text x="377.5" y="167.5">1</text>
<text x="377.5" y="213.4">MISO</text>
<text x="377.5" y="216.9">MOSI</text>
<text x="377.5" y="220.4">SCLK</text>
<text x="165.8" y="223.9">1</text>
<text x="377.5" y="223.9">CS J9</text>
<text x="377.5" y="227.5">+3.3V</text>
<text x="377.5" y="231">RSTJ11</text>
</g>
<g font-size="3.2" fill="#f00">
<text x="112.5" y="95.5" transform="rotate(-90 112.5 95.5)">4</text>
<text x="307.1" y="107.9">5</text>
<text x="300.8" y="109.6">V+</text>
</g>
</svg>
